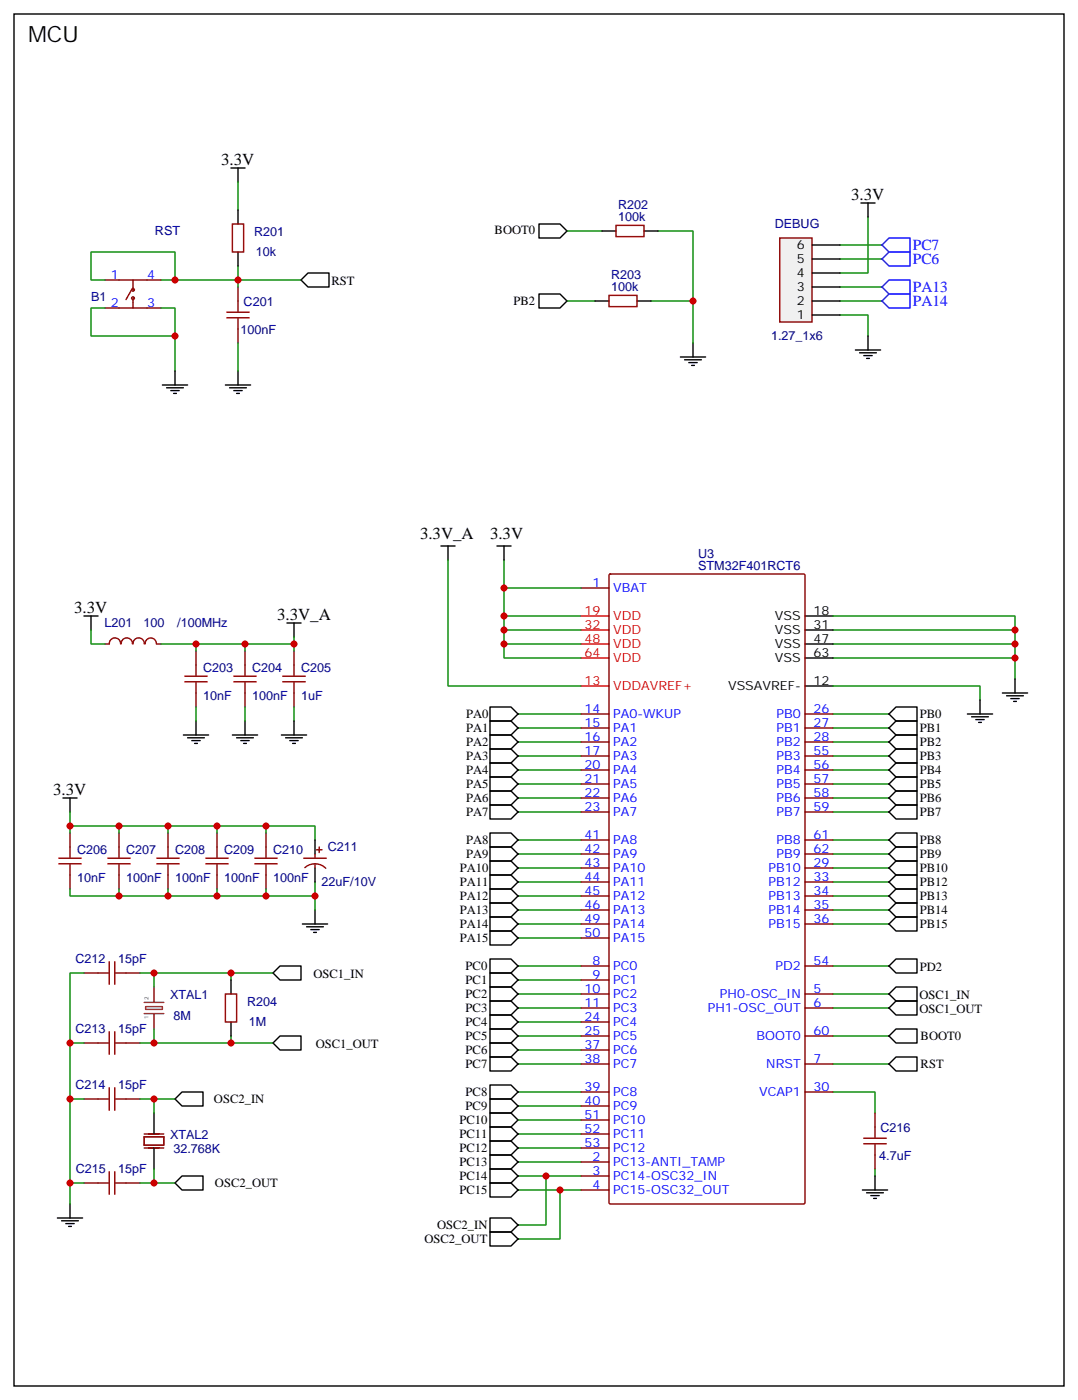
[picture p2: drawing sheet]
<svg xmlns="http://www.w3.org/2000/svg" width="272mm" height="353mm" viewBox="0 0 272 353" stroke-linecap="round" stroke-linejoin="round" font-family="sans-serif">
<g fill="none" stroke="#870000" stroke-width=".35">
<path d="M58.6 56.4h2.8v7.1h-2.8zM155.2 56.8h7.1v2.8h-7.1zM26.5 77.6h14.1M26.5 70.6h14.1M33.2 73l-1.5 2.5M33.5 70.6v2.4M33.5 75.1v2.5M60 72.3v3.5M153.5 74.4h7v2.9h-7zM60 82.9v3.5M146.4 148.2h7.1M153.5 144.8l.3-.2h48.7l.3 .2v158.2l-.1 .3-48.9 .1-.3-.2z"/>
<path d="M30.4 162.3a1.41 1.41 0 0 0-1.4-1.6 1.41 1.41 0 0 0-1.4 1.6h-1.1M30.6 162.3a1.41 1.41 0 0 1 1.4-1.6 1.41 1.41 0 0 1 1.4 1.6M33.5 162.3a1.41 1.41 0 0 1 1.4-1.6 1.41 1.41 0 0 1 1.4 1.6M36.6 162.3a1.41 1.41 0 0 1 1.4-1.5 1.41 1.41 0 0 1 1.4 1.5M39.5 162.3h1.1M49.4 164v3.6M49.4 174.6v3.6M61.7 164v3.6M61.7 174.6v3.6M71.3 171.8h5.6M71.3 170.4h5.6M74.1 164v6.4"/>
<path d="M74.1 171.8v6.4M146.4 179.9h7.1M202.8 179.9h7.1M146.4 183.4h7.1M146.4 187h7.1M146.4 190.5h7.1M146.4 194h7.1M146.4 197.6h7.1M202.8 183.4h7.1M202.8 187h7.1M202.8 190.5h7.1M202.8 194h7.1"/>
<path d="M202.8 197.6h7.1M17.6 209.9v3.5M30 209.9v3.5M42.3 209.9v3.5M54.7 209.9v3.5M67 209.9v3.5M76.6 216.3h5.6M76.8 218.6a3.8 3.8 0 0 1 5.3 .2M79.4 215.2v1.1M79.4 217.7v1M79.7 214.1h1.4M80.4 213.4v1.4"/>
<path d="M146.4 201.1h7.1M146.4 204.6h7.1M146.4 218.7h7.1M146.4 211.7h7.1M146.4 215.2h7.1M202.8 201.1h7.1M202.8 204.6h7.1M202.8 218.7h7.1M202.8 211.7h7.1M202.8 215.2h7.1M17.6 220.5v3.5M30 220.5v3.5"/>
<path d="M42.3 220.5v3.5M54.7 220.5v3.5M67 220.5v3.5M146.4 222.2h7.1M146.4 225.8h7.1M146.4 229.3h7.1M146.4 232.8h7.1M146.4 236.4h7.1M202.8 222.2h7.1M202.8 225.8h7.1M202.8 229.3h7.1M202.8 232.8h7.1"/>
<path d="M21.2 245.2h6.3M27.5 242.4v5.6M27.5 260v5.6M28.9 242.4v5.6M28.9 260v5.6M28.9 245.2h6.4M56.8 250.5h2.8v7h-2.8zM146.4 243.4h7.1M146.4 246.9h7.1M146.4 250.5h7.1M146.4 254h7.1M146.4 257.5h7.1"/>
<path d="M202.8 243.4h7.1M202.8 250.5h7.1M202.8 254h7.1M21.2 276.9h6.3M21.2 262.8h6.3M27.5 274.1v5.7M28.9 274.1v5.7M28.9 276.9h6.4M28.9 262.8h6.4M146.4 261.1h7.1M146.4 264.6h7.1M146.4 268.1h7.1"/>
<path d="M146.4 275.2h7.1M146.4 278.7h7.1M202.8 261.1h7.1M202.8 268.1h7.1M202.8 275.2h7.1M21.2 298.1h6.3M27.5 295.3v5.6M28.9 298.1h6.4M28.9 295.3v5.6M146.4 292.8h7.1M146.4 296.3h7.1M146.4 299.9h7.1"/>
<path d="M146.4 282.2h7.1M146.4 285.8h7.1M146.4 289.3h7.1M217.7 288.2h5.6M217.7 286.8h5.6M220.5 280.5v6.3M220.5 288.2v6.4"/>
<circle cx="33.5" cy="73" r=".35"/>
<circle cx="33.5" cy="75.1" r=".35"/>
</g>
<g fill="none" stroke="#a10000" stroke-width=".35">
<path d="M57.1 78.7h5.7M60 75.8v2.9M57.1 80.1h5.7M60 80.1v2.8M46.6 170.4h5.6M46.6 171.8h5.6M49.4 167.6v2.8M49.4 171.8v2.8M58.9 170.4h5.7M58.9 171.8h5.7M61.7 167.6v2.8M61.7 171.8v2.8"/>
<path d="M14.8 217.7h5.7M14.8 216.3h5.7M17.6 213.4v2.9M17.6 217.7v2.8M27.2 217.7h5.6M27.2 216.3h5.6M30 213.4v2.9M30 217.7v2.8M39.5 217.7h5.7M39.5 216.3h5.7M42.3 213.4v2.9M42.3 217.7v2.8"/>
<path d="M51.9 217.7h5.6M51.9 216.3h5.6M54.7 213.4v2.9M54.7 217.7v2.8M64.2 217.7h5.6M64.2 216.3h5.6M67 213.4v2.9M67 217.7v2.8"/>
</g>
<g fill="none" stroke="#000" stroke-width=".35">
<path d="M3.5 3.5h264.6v345.7h-264.6zM58.2 42.3h3.5M60 42.3v3.6M60 52.9v3.5M135.8 56.4h5.3l1.8 1.8-1.8 1.8h-5.3zM151.7 58.2h3.5M162.3 58.2h3.5M217 51.2h3.5M218.7 51.2v3.5M60 63.5v3.5M77.6 68.8h5.3v3.5h-5.3l-1.8-1.7zM135.8 74.1h5.3l1.8 1.7-1.8 1.8h-5.3z"/>
<path d="M149.9 75.8h3.6M160.5 75.8h3.5M40.9 97h6.4M42 97.7h4.2M43 98.4h2.2M43.7 99.1h.7M44.1 93.5v3.5M56.8 97h6.3M57.9 97.7h4.2M58.9 98.4h2.1M59.6 99.1h.7M60 93.5v3.5"/>
<path d="M171.4 90h6.4M172.5 90.7h4.2M173.6 91.4h2.1M174.3 92.1h.7M174.6 86.4v3.6M215.5 88.2h6.4M216.6 88.9h4.2M217.7 89.6h2.1M218.4 90.3h.7M218.7 84.7v3.5M111.1 137.6h3.6M112.9 137.6v3.5"/>
<path d="M125.2 137.6h3.6M127 137.6v3.5M21.2 155.2h3.5M22.9 155.2v3.6M72.3 157h3.5M74.1 157v3.5M202.8 155.2h7.1M202.8 158.8h7.1M123.5 178.2h5.3l1.7 1.7-1.7 1.8h-5.3zM202.8 172.9h7.1M202.8 162.3h7.1M202.8 165.8h7.1"/>
<path d="M224 179.9l1.8-1.7h5.3v3.5h-5.3zM243.8 179.9h6.3M246.9 176.4v3.5M252.6 174.6h6.3M253.6 175.3h4.3M254.7 176h2.1M255.4 176.7h.7M255.8 171.1v3.5M46.2 185.2h6.4M47.3 185.9h4.2M48.3 186.6h2.1M49 187.3h.7"/>
<path d="M49.4 181.7v3.5M58.6 185.2h6.3M59.6 185.9h4.3M60.7 186.6h2.1M61.4 187.3h.7M61.7 181.7v3.5M70.9 185.2h6.4M72 185.9h4.2M73 186.6h2.1M73.7 187.3h.7M74.1 181.7v3.5M123.5 188.7h5.3l1.7 1.8-1.7 1.8h-5.3z"/>
<path d="M123.5 185.2h5.3l1.7 1.8-1.7 1.7h-5.3zM123.5 181.7h5.3l1.7 1.7-1.7 1.8h-5.3zM123.5 192.3h5.3l1.7 1.7-1.7 1.8h-5.3zM123.5 195.8h5.3l1.7 1.8-1.7 1.7h-5.3zM123.5 199.3h5.3l1.7 1.8-1.7 1.7h-5.3zM224 187l1.8-1.8h5.3v3.5h-5.3zM224 197.6l1.8-1.8h5.3v3.5h-5.3zM224 194l1.8-1.7h5.3v3.5h-5.3zM224 183.4l1.8-1.7h5.3v3.5h-5.3zM224 190.5l1.8-1.8h5.3v3.6h-5.3zM244.8 180.6h4.3M245.9 181.3h2.1"/>
<path d="M246.6 182h.7M15.9 201.1h3.5M17.6 201.1v3.5M79.4 211.7v3.5M79.4 218.7v3.5M123.5 209.9h5.3l1.7 1.8-1.7 1.7h-5.3zM123.5 217h5.3l1.7 1.7-1.7 1.8h-5.3zM123.5 213.4h5.3l1.7 1.8-1.7 1.8h-5.3zM123.5 202.8h5.3l1.7 1.8-1.7 1.8h-5.3zM224 215.2l1.8-1.8h5.3v3.6h-5.3zM224 211.7l1.8-1.8h5.3v3.5h-5.3zM224 218.7l1.8-1.7h5.3v3.5h-5.3z"/>
<path d="M224 204.6l1.8-1.8h5.3v3.6h-5.3zM224 201.1l1.8-1.8h5.3v3.5h-5.3zM76.2 232.8h6.3M77.3 233.5h4.2M78.3 234.2h2.1M79 234.9h.7M79.4 229.3v3.5M123.5 234.6h5.3l1.7 1.8-1.7 1.7h-5.3zM123.5 231.1h5.3l1.7 1.7-1.7 1.8h-5.3zM123.5 227.5h5.3l1.7 1.8-1.7 1.8h-5.3zM123.5 224h5.3l1.7 1.8-1.7 1.7h-5.3zM123.5 220.5h5.3l1.7 1.7-1.7 1.8h-5.3z"/>
<path d="M224 232.8l1.8-1.7h5.3v3.5h-5.3zM224 229.3l1.8-1.8h5.3v3.6h-5.3zM224 225.8l1.8-1.8h5.3v3.5h-5.3zM224 222.2l1.8-1.7h5.3v3.5h-5.3zM58.2 246.9v3.6M58.2 257.5v3.6M68.8 245.2l1.8-1.8h5.2v3.5h-5.2zM123.5 259.3h5.3l1.7 1.8-1.7 1.7h-5.3zM123.5 255.8h5.3l1.7 1.7-1.7 1.8h-5.3zM123.5 252.2h5.3l1.7 1.8-1.7 1.8h-5.3zM123.5 248.7h5.3l1.7 1.8-1.7 1.7h-5.3zM123.5 245.2h5.3l1.7 1.7-1.7 1.8h-5.3z"/>
<path d="M123.5 241.7h5.3l1.7 1.7-1.7 1.8h-5.3zM224 243.4l1.8-1.7h5.3v3.5h-5.3zM224 254l1.8-1.8h5.3v3.6h-5.3zM224 250.5l1.8-1.8h5.3v3.5h-5.3zM45.9 275.2h5.3v3.5h-5.3l-1.8-1.8zM70.6 261.1h5.2v3.5h-5.2l-1.8-1.8zM123.5 276.9h5.3l1.7 1.8-1.7 1.8h-5.3zM123.5 273.4h5.3l1.7 1.8-1.7 1.7h-5.3zM123.5 266.3h5.3l1.7 1.8-1.7 1.8h-5.3zM123.5 262.8h5.3l1.7 1.8-1.7 1.7h-5.3zM224 268.1l1.8-1.8h5.3v3.6h-5.3zM224 261.1l1.8-1.8h5.3v3.5h-5.3z"/>
<path d="M38.8 280.5v5.3M38.8 289.3v5.3M45.9 296.3h5.3v3.6h-5.3l-1.8-1.8zM123.5 280.5h5.3l1.7 1.7-1.7 1.8h-5.3zM123.5 287.5h5.3l1.7 1.8-1.7 1.7h-5.3zM123.5 284h5.3l1.7 1.8-1.7 1.7h-5.3zM123.5 291h5.3l1.7 1.8-1.7 1.8h-5.3zM123.5 294.6h5.3l1.7 1.7-1.7 1.8h-5.3zM123.5 298.1h5.3l1.7 1.8-1.7 1.7h-5.3zM217.3 299.9h6.4M220.5 296.3v3.6M14.5 306.9h6.3"/>
<path d="M15.5 307.6h4.3M16.6 308.3h2.1M17.3 309h.7M17.6 303.4v3.5M123.5 310.4h5.3l1.7 1.8-1.7 1.8h-5.3zM123.5 306.9h5.3l1.7 1.8-1.7 1.7h-5.3zM218.4 300.6h4.2M219.4 301.3h2.1M220.1 302h.7"/>
</g>
<g fill="none" stroke="#008700" stroke-width=".35">
<path d="M60 45.9v7M142.9 58.2h8.8M165.8 58.2h8.8v28.2M218.7 54.7v14.1h-7M26.5 70.6h-3.6v-7.1h21.2v7.1M26.5 77.6h-3.6v7.1h21.2v-7.1h-3.5M60 67v3.6h-19.4M75.8 70.6h-15.8v1.7M142.9 75.8h7M164 75.8h10.6M211.7 79.4h7v5.3M211.7 75.8h10.5"/>
<path d="M211.7 65.3h10.5M211.7 61.7h10.5M211.7 72.3h10.5M44.1 84.7v8.8M60 86.4v7.1M22.9 158.8v3.5h3.6M112.9 141.1v31.8h33.5M127 141.1v14.1h19.4M127 155.2v3.6h19.4M127 158.8v3.5h19.4M127 148.2h19.4M209.9 158.8h45.9v12.3"/>
<path d="M209.9 155.2h45.9v3.6M40.6 162.3h8.8v1.7M49.4 162.3h12.3v1.7M49.4 178.2v3.5M61.7 162.3h12.4M61.7 178.2v3.5M74.1 160.5v3.5M74.1 178.2v3.5M127 162.3v3.5h19.4M130.5 179.9h15.9M209.9 172.9h37v3.5M209.9 165.8h45.9"/>
<path d="M209.9 162.3h45.9M209.9 179.9h14.1M130.5 187h15.9M130.5 197.6h15.9M130.5 194h15.9M130.5 183.4h15.9M130.5 190.5h15.9M209.9 187h14.1M209.9 197.6h14.1M209.9 194h14.1M209.9 183.4h14.1M209.9 190.5h14.1"/>
<path d="M17.6 204.6v3.5h61.8v3.6M17.6 208.1v1.8M30 208.1v1.8M42.3 208.1v1.8M54.7 208.1v1.8M67 208.1v1.8M130.5 211.7h15.9M130.5 215.2h15.9M130.5 218.7h15.9M130.5 204.6h15.9M130.5 201.1h15.9M209.9 211.7h14.1"/>
<path d="M209.9 215.2h14.1M209.9 218.7h14.1M209.9 204.6h14.1M209.9 201.1h14.1M17.6 224v1.8h61.8M30 224v1.8M42.3 224v1.8M54.7 224v1.8M67 224v1.8M79.4 222.2v7.1M130.5 232.8h15.9M130.5 229.3h15.9"/>
<path d="M130.5 225.8h15.9M130.5 222.2h15.9M130.5 236.4h15.9M209.9 232.8h14.1M209.9 229.3h14.1M209.9 225.8h14.1M209.9 222.2h14.1M21.2 245.2h-3.6v52.9h3.6M35.3 245.2h3.5v3.5M38.8 259.3v3.5h-3.5M38.8 245.2h30M58.2 245.2v1.7"/>
<path d="M130.5 243.4h15.9M130.5 257.5h15.9M130.5 254h15.9M130.5 250.5h15.9M130.5 246.9h15.9M209.9 243.4h14.1M209.9 254h14.1M209.9 250.5h14.1M17.6 276.9h3.6M17.6 262.8h3.6M35.3 276.9h3.5v3.6M38.8 276.9h5.3"/>
<path d="M38.8 262.8h30M58.2 261.1v1.7M130.5 278.7h15.9M130.5 275.2h15.9M130.5 268.1h15.9M130.5 264.6h15.9M130.5 261.1h15.9M209.9 275.2h10.6v5.3M209.9 268.1h14.1M209.9 261.1h14.1M17.6 298.1v5.3M38.8 294.6v3.5h-3.5"/>
<path d="M38.8 298.1h5.3M130.5 282.2h15.9M130.5 289.3h15.9M130.5 285.8h15.9M130.5 299.9h15.9M130.5 296.3h15.9M130.5 292.8h15.9M137.6 296.3v12.4h-7.1M141.1 299.9v12.3h-10.6M220.5 294.6v1.7"/>
</g>
<path d="M36.3 252.6h5M36.3 255.4h5M36.7 253.6h4.2v.8h-4.2zM38.8 248.7v3.9M38.8 255.4v3.9" fill="none" stroke="#8c2424" stroke-width=".35"/>
<path d="M36.3 286.5h5v2.1h-5zM36.3 289.3h5M36.3 285.8h5" fill="none" stroke="#871200" stroke-width=".35"/>
<path d="M146.4 155.2h7.1M146.4 158.8h7.1M146.4 172.9h7.1M146.4 162.3h7.1M146.4 165.8h7.1" fill="none" stroke="#f00" stroke-width=".35"/>
<path d="M222.2 61.7l1.8-1.7h5.3v3.5h-5.3zM222.2 72.3l1.8-1.7h5.3v3.5h-5.3zM222.2 75.8l1.8-1.7h5.3v3.5h-5.3zM224 63.5h5.3v3.5h-5.3l-1.8-1.7z" fill="none" stroke="#00f" stroke-width=".35"/>
<path d="M196.5 60h8.1v21.1h-8.1z" fill="#f0f0f0" stroke="#870000" stroke-width=".35"/>
<path d="M204.6 79.4h7.1M204.6 75.8h7.1M204.6 72.3h7.1M204.6 68.8h7.1M204.6 65.3h7.1M204.6 61.7h7.1" fill="none" stroke="#000" stroke-width=".35"/>
<g fill="#c00">
<circle cx="174.6" cy="75.8" r=".88"/>
<circle cx="141.1" cy="299.9" r=".88"/>
<circle cx="137.6" cy="296.3" r=".88"/>
<circle cx="17.6" cy="276.9" r=".88"/>
<circle cx="17.6" cy="262.8" r=".88"/>
<circle cx="17.6" cy="298.1" r=".88"/>
<circle cx="38.8" cy="245.2" r=".88"/>
<circle cx="38.8" cy="262.8" r=".88"/>
<circle cx="38.8" cy="276.9" r=".88"/>
<circle cx="38.8" cy="298.1" r=".88"/>
<circle cx="58.2" cy="245.2" r=".88"/>
<circle cx="58.2" cy="262.8" r=".88"/>
<circle cx="44.1" cy="84.7" r=".88"/>
<circle cx="60" cy="70.6" r=".88"/>
<circle cx="44.1" cy="70.6" r=".88"/>
<circle cx="255.8" cy="165.8" r=".88"/>
<circle cx="255.8" cy="162.3" r=".88"/>
<circle cx="79.4" cy="225.8" r=".88"/>
<circle cx="30" cy="225.8" r=".88"/>
<circle cx="42.3" cy="225.8" r=".88"/>
<circle cx="54.7" cy="225.8" r=".88"/>
<circle cx="67" cy="225.8" r=".88"/>
<circle cx="17.6" cy="208.1" r=".88"/>
<circle cx="30" cy="208.1" r=".88"/>
<circle cx="42.3" cy="208.1" r=".88"/>
<circle cx="54.7" cy="208.1" r=".88"/>
<circle cx="67" cy="208.1" r=".88"/>
<circle cx="49.4" cy="162.3" r=".88"/>
<circle cx="127" cy="148.2" r=".88"/>
<circle cx="127" cy="155.2" r=".88"/>
<circle cx="127" cy="158.7" r=".88"/>
<circle cx="127" cy="162.3" r=".88"/>
<circle cx="61.7" cy="162.3" r=".88"/>
<circle cx="74.1" cy="162.3" r=".88"/>
<circle cx="255.8" cy="158.7" r=".88"/>
</g>
<text font-size="5.6" x="7.1" y="10.6">MCU</text>
<g font-size="4.2">
<text x="55.7" y="41.6">3.3V</text>
<text x="214.5" y="50.4">3.3V</text>
<text x="105.8" y="135.8">3.3V_A</text>
<text x="123.5" y="135.8">3.3V</text>
<text x="18.7" y="154.5">3.3V</text>
<text x="69.8" y="156.3">3.3V_A</text>
<text x="13.4" y="200.4">3.3V</text>
</g>
<g font-size="3.9" fill="#00f">
<text x="230" y="63">PC7</text>
<text x="230" y="66.6">PC6</text>
<text x="230" y="73.6">PA13</text>
<text x="230" y="77.2">PA14</text>
</g>
<g font-size="3.2" fill="#000080">
<text x="155.7" y="52.6">R202</text>
<text x="39" y="59.3">RST</text>
<text x="64" y="59.3">R201</text>
<text x="155.7" y="55.7">100k</text>
<text x="195.2" y="57.6">DEBUG</text>
<text x="64.4" y="64.6">10k</text>
<text x="154" y="70.2">R203</text>
<text x="22.9" y="75.8">B1</text>
<text x="61.4" y="77">C201</text>
<text x="154" y="73.4">100k</text>
<text x="60.6" y="84">100nF</text>
<text x="194.3" y="85.8">1.27_1x6</text>
<text x="175.9" y="143.6">STM32F401RCT6</text>
<text x="175.9" y="140.6">U3</text>
<text x="26.3" y="158.1">L201</text>
<text x="36.2" y="158.1">100</text>
<text x="44.6" y="158.1">/100MHz</text>
<text x="51.2" y="169.3">C203</text>
<text x="63.5" y="169.3">C204</text>
<text x="75.8" y="169.3">C205</text>
<text x="51.2" y="176.4">10nF</text>
<text x="63.5" y="176.4">100nF</text>
<text x="75.8" y="176.4">1uF</text>
<text x="19.4" y="215.2">C206</text>
<text x="31.7" y="215.2">C207</text>
<text x="44.1" y="215.2">C208</text>
<text x="56.4" y="215.2">C209</text>
<text x="68.8" y="215.2">C210</text>
<text x="82.6" y="214.5">C211</text>
<text x="19.4" y="222.2">10nF</text>
<text x="31.7" y="222.2">100nF</text>
<text x="44.1" y="222.2">100nF</text>
<text x="56.4" y="222.2">100nF</text>
<text x="68.8" y="222.2">100nF</text>
<text x="81" y="223.4">22uF/10V</text>
<text x="19" y="242.8">C212</text>
<text x="29.8" y="242.8">15pF</text>
<text x="42.9" y="251.6">XTAL1</text>
<text x="43.7" y="256.9">8M</text>
<text x="62.2" y="253.4">R204</text>
<text x="19" y="260.4">C213</text>
<text x="29.8" y="260.4">15pF</text>
<text x="62.7" y="258.7">1M</text>
<text x="19" y="274.5">C214</text>
<text x="29.8" y="274.5">15pF</text>
<text x="42.9" y="286.9">XTAL2</text>
<text x="221.8" y="285.2">C216</text>
<text x="43.7" y="290.4">32.768K</text>
<text x="221.6" y="292.2">4.7uF</text>
<text x="19.1" y="295.7">C215</text>
<text x="29.8" y="295.7">15pF</text>
</g>
<g font-size="3.2">
<text x="124.6" y="59.1">BOOT0</text>
<text x="200.8" y="62.8">6</text>
<text x="83.5" y="71.8">RST</text>
<text x="200.8" y="69.9">4</text>
<text x="200.8" y="66.3">5</text>
<text x="129.4" y="76.9">PB2</text>
<text x="200.8" y="76.9">2</text>
<text x="200.8" y="73.4">3</text>
<text x="200.8" y="80.4">1</text>
<text x="205" y="154.9">18</text>
<text x="195.3" y="156.3">VSS</text>
<text x="195.3" y="159.8">VSS</text>
<text x="205" y="158.4">31</text>
<text x="205" y="161.9">47</text>
<text x="195.3" y="163.3">VSS</text>
<text x="195.3" y="166.9">VSS</text>
<text x="205" y="165.5">63</text>
<text x="183.5" y="173.9">VSSAVREF-</text>
<text x="205" y="172.5">12</text>
<text x="117.5" y="184.5">PA1</text>
<text x="117.5" y="181">PA0</text>
<text x="231.8" y="181">PB0</text>
<text x="231.8" y="184.5">PB1</text>
<text x="117.5" y="191.6">PA3</text>
<text x="117.5" y="188.1">PA2</text>
<text x="231.8" y="188.1">PB2</text>
<text x="231.8" y="191.6">PB3</text>
<text x="117.5" y="195.1">PA4</text>
<text x="231.8" y="195.1">PB4</text>
<text x="117.5" y="198.7">PA5</text>
<text x="117.5" y="202.2">PA6</text>
<text x="231.8" y="198.7">PB5</text>
<text x="231.8" y="202.2">PB6</text>
<text x="117.5" y="205.7">PA7</text>
<text x="231.8" y="205.7">PB7</text>
<text x="117.5" y="212.8">PA8</text>
<text x="231.8" y="212.8">PB8</text>
<text x="115.9" y="219.8">PA10</text>
<text x="117.5" y="216.3">PA9</text>
<text x="231.8" y="216.3">PB9</text>
<text x="231.8" y="219.8">PB10</text>
<text x="115.9" y="226.9">PA12</text>
<text x="115.9" y="223.3">PA11</text>
<text x="231.8" y="226.9">PB13</text>
<text x="231.8" y="223.4">PB12</text>
<text x="115.9" y="233.9">PA14</text>
<text x="115.9" y="230.4">PA13</text>
<text x="231.8" y="233.9">PB15</text>
<text x="231.8" y="230.4">PB14</text>
<text x="115.9" y="237.5">PA15</text>
<text x="117.3" y="244.5">PC0</text>
<text x="231.8" y="244.6">PD2</text>
<text x="79" y="246.4">OSC1_IN</text>
<text x="117.3" y="251.6">PC2</text>
<text x="117.3" y="248">PC1</text>
<text x="231.7" y="251.8">OSC1_IN</text>
<text x="117.3" y="255.1">PC3</text>
<text x="231.7" y="255.3">OSC1_OUT</text>
<text x="117.3" y="262.2">PC5</text>
<text x="117.3" y="258.6">PC4</text>
<text x="232" y="262.1">BOOT0</text>
<text x="79.5" y="264.1">OSC1_OUT</text>
<text x="117.3" y="269.2">PC7</text>
<text x="117.3" y="265.7">PC6</text>
<text x="232" y="269.2">RST</text>
<text x="53.9" y="278">OSC2_IN</text>
<text x="117.3" y="279.8">PC9</text>
<text x="117.3" y="276.3">PC8</text>
<text x="115.7" y="283.3">PC10</text>
<text x="115.7" y="286.8">PC11</text>
<text x="115.7" y="290.4">PC12</text>
<text x="115.7" y="293.9">PC13</text>
<text x="54.2" y="299.2">OSC2_OUT</text>
<text x="115.7" y="297.4">PC14</text>
<text x="115.7" y="301">PC15</text>
<text x="110.1" y="309.8">OSC2_IN</text>
<text x="107" y="313.3">OSC2_OUT</text>
</g>
<g font-size="3.2" fill="#00f">
<text x="28" y="70.2">1</text>
<text x="37" y="70.2">4</text>
<text x="28" y="77.3">2</text>
<text x="37" y="77.3">3</text>
<text x="149.3" y="147.8">1</text>
<text x="154.5" y="149.2">VBAT</text>
<text x="147.3" y="179.6">14</text>
<text x="205" y="179.6">26</text>
<text x="147.3" y="183.1">15</text>
<text x="154.5" y="181">PA0-WKUP</text>
<text x="154.5" y="184.5">PA1</text>
<text x="195.7" y="181">PB0</text>
<text x="195.7" y="184.5">PB1</text>
<text x="205" y="183.1">27</text>
<text x="147.3" y="186.6">16</text>
<text x="147.3" y="190.1">17</text>
<text x="154.5" y="188">PA2</text>
<text x="154.5" y="191.6">PA3</text>
<text x="195.7" y="188">PB2</text>
<text x="195.7" y="191.6">PB3</text>
<text x="205" y="186.6">28</text>
<text x="205" y="190.1">55</text>
<text x="147.3" y="193.7">20</text>
<text x="147.3" y="197.2">21</text>
<text x="154.5" y="195.1">PA4</text>
<text x="195.7" y="195.1">PB4</text>
<text x="205" y="193.7">56</text>
<text x="205" y="197.2">57</text>
<text x="147.3" y="200.7">22</text>
<text x="154.5" y="198.6">PA5</text>
<text x="154.5" y="202.1">PA6</text>
<text x="195.7" y="198.6">PB5</text>
<text x="195.7" y="202.1">PB6</text>
<text x="205" y="200.7">58</text>
<text x="147.3" y="204.3">23</text>
<text x="154.5" y="205.7">PA7</text>
<text x="195.7" y="205.7">PB7</text>
<text x="205" y="204.3">59</text>
<text x="147.3" y="211.3">41</text>
<text x="147.3" y="214.8">42</text>
<text x="154.5" y="212.7">PA8</text>
<text x="195.7" y="212.7">PB8</text>
<text x="205" y="211.3">61</text>
<text x="205" y="214.8">62</text>
<text x="147.3" y="218.4">43</text>
<text x="147.3" y="221.9">44</text>
<text x="154.5" y="216.3">PA9</text>
<text x="154.5" y="219.8">PA10</text>
<text x="193.7" y="219.8">PB10</text>
<text x="195.7" y="216.3">PB9</text>
<text x="205" y="218.4">29</text>
<text x="205" y="221.9">33</text>
<text x="147.3" y="225.4">45</text>
<text x="154.5" y="223.3">PA11</text>
<text x="154.5" y="226.8">PA12</text>
<text x="193.7" y="223.3">PB12</text>
<text x="193.7" y="226.8">PB13</text>
<text x="205" y="225.4">34</text>
<text x="147.3" y="229">46</text>
<text x="147.3" y="232.5">49</text>
<text x="154.5" y="230.4">PA13</text>
<text x="154.5" y="233.9">PA14</text>
<text x="193.7" y="230.4">PB14</text>
<text x="193.7" y="233.9">PB15</text>
<text x="205" y="229">35</text>
<text x="205" y="232.5">36</text>
<text x="147.3" y="236">50</text>
<text x="154.5" y="237.4">PA15</text>
<text x="149.3" y="243.1">8</text>
<text x="154.5" y="244.5">PC0</text>
<text x="195.4" y="244.5">PD2</text>
<text x="205" y="243.1">54</text>
<text x="147.3" y="250.1">10</text>
<text x="149.3" y="246.6">9</text>
<text x="154.5" y="248">PC1</text>
<text x="154.5" y="251.5">PC2</text>
<text x="181.4" y="251.5">PH0-OSC_IN</text>
<text x="205" y="250.1">5</text>
<text x="147.3" y="253.6">11</text>
<text x="147.3" y="257.2">24</text>
<text x="154.5" y="255.1">PC3</text>
<text x="178.4" y="255.1">PH1-OSC_OUT</text>
<text x="205" y="253.6">6</text>
<text x="147.3" y="260.7">25</text>
<text x="154.5" y="258.6">PC4</text>
<text x="154.5" y="262.1">PC5</text>
<text x="190.6" y="262.1">BOOT0</text>
<text x="205" y="260.7">60</text>
<text x="147.3" y="264.2">37</text>
<text x="147.3" y="267.8">38</text>
<text x="154.5" y="265.6">PC6</text>
<text x="154.5" y="269.2">PC7</text>
<text x="193.1" y="269.2">NRST</text>
<text x="205" y="267.8">7</text>
<text x="147.3" y="274.8">39</text>
<text x="205" y="274.8">30</text>
<text x="147.3" y="278.3">40</text>
<text x="147.3" y="281.9">51</text>
<text x="154.5" y="276.2">PC8</text>
<text x="154.5" y="279.8">PC9</text>
<text x="191.3" y="276.2">VCAP1</text>
<text x="147.3" y="285.4">52</text>
<text x="154.5" y="283.3">PC10</text>
<text x="154.5" y="286.8">PC11</text>
<text x="147.3" y="288.9">53</text>
<text x="149.3" y="292.5">2</text>
<text x="154.5" y="293.9">PC13-ANTI_TAMP</text>
<text x="154.5" y="290.3">PC12</text>
<text x="149.3" y="296">3</text>
<text x="149.3" y="299.5">4</text>
<text x="154.5" y="297.4">PC14-OSC32_IN</text>
<text x="154.5" y="300.9">PC15-OSC32_OUT</text>
</g>
<g font-size="3.2" fill="#f00">
<text x="147.3" y="154.9">19</text>
<text x="147.3" y="158.4">32</text>
<text x="147.3" y="161.9">48</text>
<text x="154.5" y="156.3">VDD</text>
<text x="154.5" y="159.8">VDD</text>
<text x="147.3" y="165.5">64</text>
<text x="154.5" y="163.3">VDD</text>
<text x="154.5" y="166.9">VDD</text>
<text x="147.3" y="172.5">13</text>
<text x="154.5" y="173.9">VDDAVREF+</text>
</g>
<g font-size="1.4" fill="#238d23">
<text x="37.4" y="251.9" transform="rotate(-90 37.4 251.9)">2</text>
<text x="37.4" y="256.8" transform="rotate(-90 37.4 256.8)">1</text>
</g>
</svg>
